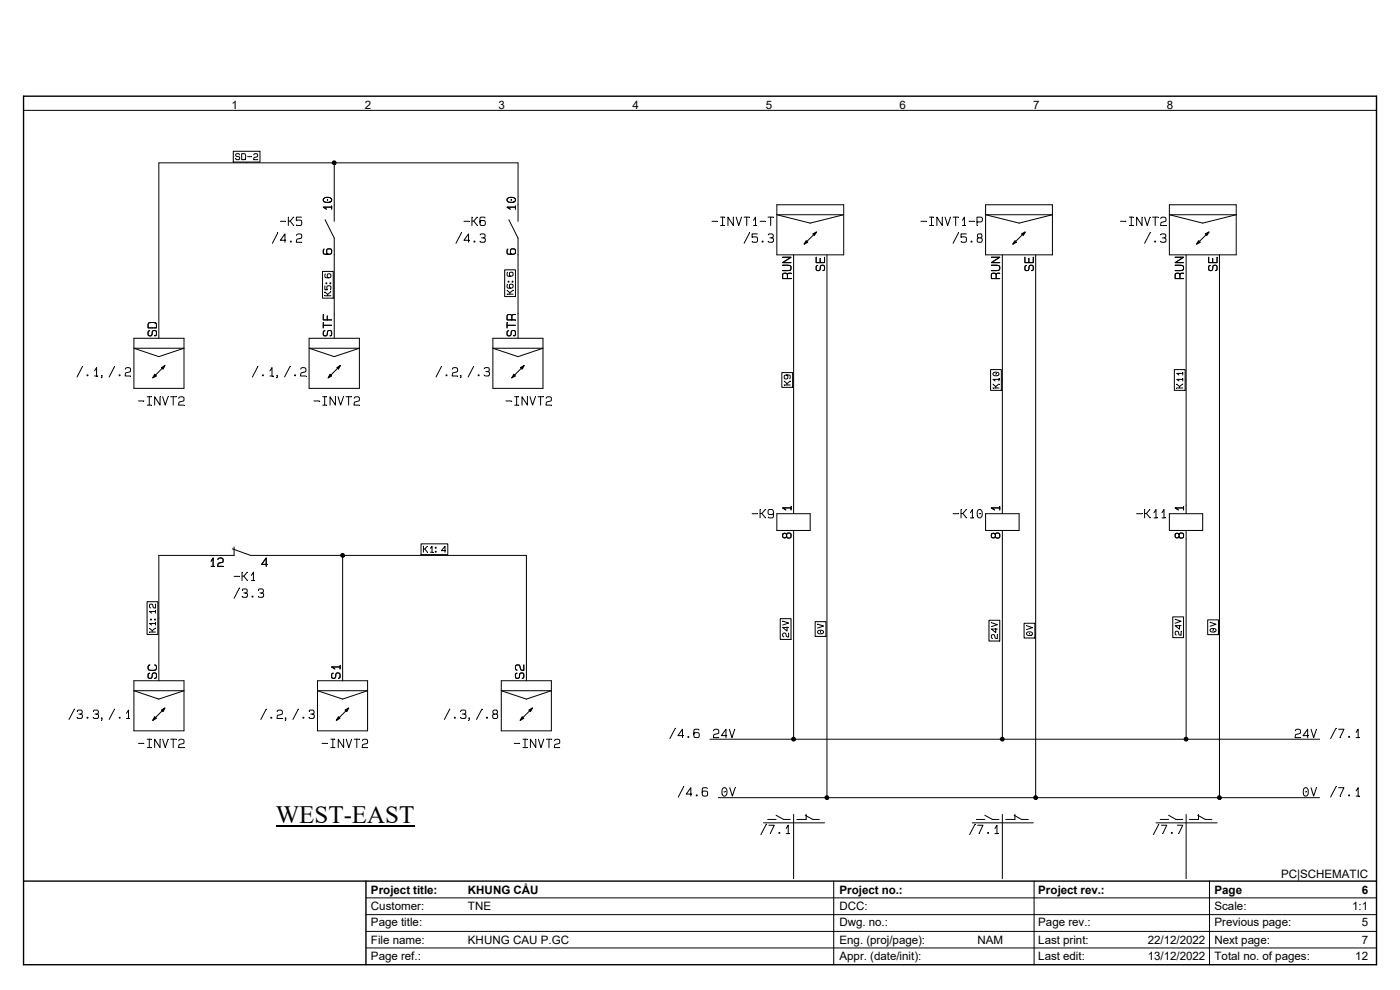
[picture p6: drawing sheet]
<svg xmlns="http://www.w3.org/2000/svg" width="297mm" height="210mm" viewBox="0 0 297 210" stroke-linecap="round" stroke-linejoin="round" font-family="sans-serif">
<path d="M5 20.4h287v184.2h-287zM5 186.9h287M77.6 186.9v17.7" fill="none" stroke="#000" stroke-width=".3"/>
<g fill="none" stroke="#000" stroke-width=".21">
<path d="M5.2 23.4h286.8M49.5 32.1h5.7v2.3h-5.7zM50.8 32.9l-.2-.3h-.4l-.2 .3 .1 .2 .7 .2v.5l-.6 .1-.2-.3M51.3 32.6h.5a.8 .8 0 0 1 0 1.3h-.5zM52.5 33.2h.9M53.8 32.9a.42 .42 0 0 1 .7-.3 .42 .42 0 0 1 0 .7l-.6 .1-.1 .5h.9M70.9 34.5v12.4M58.9 49.4l-1.1 2.2M59.5 46.9h1.1M60.6 51h-1.1l1-1.4v1.8M61.2 46.9h.4l.7 .9M61.2 46.1v1.7"/>
<path d="M62.3 46.1l-.7 .8M62.9 50a.56 .56 0 0 1 .9-.4 .56 .56 0 0 1 0 .9l-.8 .2-.1 .7h1.1M64 46.1h-1.1v.7l.8-.1 .3 .1v.3l-.2 .7-.9-.1M68.4 57.6h2.3v5.6h-2.3zM68.6 42.2a1.18 1.18 0 0 1 1.8 .1v.2a1.11 1.11 0 0 1-1.8 0zM68.7 52.8l-.1 .3 .1 .8a1.79 1.79 0 0 0 1.6-.1v-.8l-.3-.2h-.5l-.2 .8v.2l.3 .1M69 46.6l1.9 3.9v21.3M69 58.1l-.1 .6 .3 .2 .9-.1v-.6h-.6l-.1 .5 .3 .2M69.5 42.3v.2M70.4 43.9h-1.8l.7 .5M70.4 43.7v.7M97.9 49.4l-1.2 2.2"/>
<path d="M98.4 46.9h1.2M99.6 51h-1.2l1-1.4v1.8M100.1 46.9h.4l.8 .9M100.1 46.1v1.7M101.2 46.1l-.7 .8M101.9 49.8l.2-.2 .8 .2v.5l-.7 .2M102.6 50.5l.3 .1v.6l-.7 .2-.4-.2M102.9 46.2l-.3-.1-.7 .1a1.79 1.79 0 0 0 .1 1.6h.8l.2-.7-.4-.3h-.7l-.1 .3M107.1 57.2h2.2v5.7h-2.2zM107.6 42.2a1.18 1.18 0 0 1 1.7 .1v.2a1.11 1.11 0 0 1-1.7 0zM107.7 57.8l-.1 .5 .3 .3 .9-.1v-.7h-.7v.5l.2 .3M107.7 52.8l-.1 .3 .1 .8a1.79 1.79 0 0 0 1.6-.1v-.8l-.3-.2h-.5l-.2 .8v.2l.3 .1"/>
<path d="M107.9 46.6l2 3.9v21.3M108.5 42.3v.2M109.3 43.9h-1.7l.6 .5M109.3 43.7v.7M109.9 46.9v-12.4h-76.2v37.3M151 46.9h1.2M152.9 47.8h.8M152.9 46.1h.8M153.3 46.1v1.7M155.6 46.1v1.7l-1.2-1.7v1.7M156.2 46.1l.5 1.7 .6-1.7M157.9 46.1h1.1"/>
<path d="M158.4 46.1v1.7M159 49.4l-1.1 2.2M159.9 46.7l.4-.6v1.7M159.9 47.8h.6M160.7 49.6h-1.1v.8l.8-.2 .3 .2v.2l-.2 .8-.9-.1M161.2 46.9h1.2M162.9 46.1h1.2M163 49.8l.2-.2 .8 .2v.5l-.7 .2M163.5 46.1v1.7M163.7 50.5l.3 .1v.6l-.7 .2-.4-.2M164.8 43.4h14.2v10.7h-14.2zM164.8 45.6h14.2l-7.1 1.7z"/>
<path d="M166 56.3h1.5l.3 .4-.2 .6-1.6 .1M166 54.6h1.8l-1.8 1.1h1.8M167 59.1v-.8l-.1-.3h-.7l-.2 .3v.8h1.8M167.8 58h-.6l-.2 .3M168.4 54.1v54.9M173.1 54.6v1.1h1.8v-1.1M173.1 49.3l-2.5 2.4M173.5 56.3l-.3 .2-.1 .6 .2 .3h.4l.3-.3 .1-.7 .3-.1a.4 .4 0 0 1 .5 .3v.7l-.3 .1M174 54.8v.9M175.4 54.1v115.1M195.4 46.9h1.1M197.2 47.8h.8"/>
<path d="M197.2 46.1h.8M197.6 46.1v1.7M199.9 46.1v1.7l-1.1-1.7v1.7M200.5 46.1l.5 1.7 .6-1.7M202.2 46.1h1.1M202.7 46.1v1.7M203.3 49.4l-1.1 2.2M204.2 46.7l.4-.6v1.7M204.2 47.8h.7M205 49.6h-1.1v.8l.8-.2 .3 .2v.2l-.1 .8-1-.1M205.6 46.9h1.1M207.3 47.1h.8l.3-.2v-.7l-.3-.1h-.8v1.7"/>
<path d="M207.6 50.5h-.2l-.1 .3v.4l.3 .2h.5l.2-.2v-.6l-.3-.1M209.1 43.4h14.2v10.7h-14.2zM209.1 45.6h14.2l-7.1 1.7zM210.3 56.3h1.5l.3 .4-.2 .6-1.6 .1M210.3 54.6h1.8l-1.8 1.1h1.8M211.3 59.1v-.8l-.1-.3h-.7l-.2 .3v.8h1.8M212.1 58h-.6l-.2 .3M212.6 54.1v54.9M217.4 54.6v1.1h1.8v-1.1M217.4 49.3l-2.5 2.4M217.8 56.3l-.3 .2-.1 .6 .2 .3h.3l.4-.3 .1-.7 .3-.1a.4 .4 0 0 1 .5 .3v.7l-.3 .1M218.3 54.8v.9"/>
<path d="M219.7 54.1v115.1M237.7 46.9h1.1M239.6 47.8h.8M239.6 46.1h.8M240 46.1v1.7M242.3 46.1v1.7l-1.2-1.7v1.7M242.8 46.1l.6 1.7 .6-1.7M244 49.4l-1.2 2.2M244.5 46.1h1.2M245.1 46.1v1.7M246.3 46.4a.56 .56 0 0 1 .8-.3 .56 .56 0 0 1 0 .9l-.7 .2-.2 .6h1.2M246.3 49.8l.2-.2 .8 .2v.5l-.7 .2"/>
<path d="M247 50.5l.3 .1v.6l-.7 .2-.4-.2M248.1 43.4h14.2v10.7h-14.2zM248.1 45.6h14.2l-7.2 1.7zM249.3 56.3h1.4l.4 .4-.2 .6-1.6 .1M249.3 54.6h1.8l-1.8 1.1h1.8M250.3 59.1v-.8l-.2-.3h-.6l-.2 .3v.8h1.8M251.1 58h-.6l-.2 .3M251.6 54.1v54.9M256.4 54.6v1.1h1.8v-1.1M256.4 49.3l-2.5 2.4M256.8 56.3l-.3 .2-.1 .6 .2 .3h.3l.4-.3v-.7l.3-.1a.4 .4 0 0 1 .6 .3l-.1 .7-.2 .1M257.3 54.8v.9"/>
<path d="M258.7 54.1v115.1M17.5 77.8l-1.2 2.2M20.1 78.7l.4-.7v1.8M20.1 79.8h.6M21.6 79.7l-.1 .4M24.3 77.8l-1.1 2.2M26.6 78.3a.56 .56 0 0 1 .8-.3 .56 .56 0 0 1 .1 .9l-.8 .2-.2 .7h1.2M28.4 71.8h10.6v10.6h-10.6zM28.4 73.9h10.6l-5.3 1.7zM31.6 68.5h1.4l.2 .3v.8h-1.8v-.8zM31.7 70.1l-.2 .2-.1 .7 .2 .2h.3l.4-.2v-.7l.3-.2a.4 .4 0 0 1 .6 .3l-.1 .7-.2 .1M34.9 77.6l-2.4 2.5"/>
<path d="M54.7 77.8l-1.1 2.2M57.3 78.7l.4-.7v1.8M57.3 79.8h.7M58.8 79.7l-.1 .4M61.5 77.8l-1.1 2.2M63.8 78.3a.56 .56 0 0 1 .9-.3 .56 .56 0 0 1 0 .9l-.8 .2-.1 .7h1.1M65.6 71.8h10.6v10.6h-10.6zM65.6 73.9h10.6l-5.3 1.7zM68.6 66.7v1.2h1.8M68.6 68.4v1.2M68.6 69h1.8M68.9 70.1l-.3 .2v.7l.1 .2h.4l.3-.2 .1-.7 .3-.2a.4 .4 0 0 1 .6 .3l-.1 .7-.3 .1"/>
<path d="M68.9 60.7v.8h.6l-.2-.6 .3-.3 .5 .1v.8M68.9 62.7h1.3M68.9 61.9l.6 .5M69.4 67v.9M70.2 61.9l-.7 .5v.3M72.1 77.6l-2.4 2.5M93.6 77.8l-1.1 2.2M96 78.3a.56 .56 0 0 1 .8-.3 .56 .56 0 0 1 .1 .9l-.8 .2-.2 .7h1.2M97.8 79.7l-.1 .4M100.5 77.8l-1.2 2.2M102.7 78.2l.3-.2 .8 .1v.6l-.7 .1M103.5 78.8l.3 .2v.6l-.7 .2-.4-.3"/>
<path d="M104.6 71.8h10.6v10.6h-10.6zM104.6 73.9h10.6l-5.3 1.7zM107.6 69h1.7M107.6 68.4v1.2M107.6 62.4h1.2M107.6 61.6l.6 .5M107.7 60.3l-.1 .6 .3 .2 .9-.1v-.6h-.7v.5l.2 .2M107.9 70.1l-.3 .2v.7l.1 .2h.4l.3-.2 .1-.7 .3-.2a.4 .4 0 0 1 .5 .3v.7l-.3 .1M108.6 67.9v-.9l-.2-.2h-.7l-.1 .2v.9h1.7M108.8 61.6l-.6 .5v.3M109.3 66.7l-.5 .1-.2 .2M111.1 77.6l-2.5 2.5"/>
<path d="M165.9 79h2.2v3.2h-2.2zM166.9 79.5l.2 .1v.7l-.2 .1-.5-.1v-.6l.9-.2 .3 .1-.1 .7M210.1 78.4h2.3v4.4h-2.3zM210.7 79.2a.64 .64 0 0 1 .7-.3 .64 .64 0 0 1 .5 .6 .72 .72 0 0 1-1.2-.3zM211.3 79.2v.2M249.1 78.4h2.3v4.4h-2.3zM250.9 79.2h-1.3l.5 .3M250.9 79v.5M29.4 85h1.1M31.2 85.9h.9M31.2 84.2h.9M31.7 84.2v1.7"/>
<path d="M34 84.2v1.7l-1.2-1.7v1.7M34.5 84.2l.6 1.7 .5-1.7M36.2 84.2h1.1M36.7 84.2v1.7M37.9 84.5a.56 .56 0 0 1 .9-.3 .56 .56 0 0 1 0 .9l-.7 .2-.2 .6h1.1M66.6 85h1.1M68.5 85.9h.8M68.5 84.2h.8M68.9 84.2v1.7M71.2 84.2v1.7l-1.2-1.7v1.7M71.7 84.2l.6 1.7 .6-1.7M73.4 84.2h1.1"/>
<path d="M74 84.2v1.7M75.1 84.5a.56 .56 0 0 1 .9-.3 .56 .56 0 0 1 0 .9l-.7 .2-.2 .6h1.1M107.3 85h1.2M109.2 85.9h.8M109.2 84.2h.8M109.6 84.2v1.7M111.9 84.2v1.7l-1.2-1.7v1.7M112.4 84.2l.6 1.7 .6-1.7M114.1 84.2h1.2M114.7 84.2v1.7M115.9 84.5a.56 .56 0 0 1 .8-.3 .56 .56 0 0 1 .1 .9l-.8 .2-.2 .6h1.2M166.4 81.7h1.2"/>
<path d="M166.4 80.9l.6 .5M167.6 80.8l-.6 .6v.3M210.7 82.3h1.2M210.7 81.5l.5 .5M211.9 81.4l-.7 .6v.3M211.9 80.5h-1.2l.4 .3M211.9 80.3v.5M249.6 82.3h1.3M249.6 81.5l.6 .5M250.9 81.4l-.7 .6v.3M250.9 80.5h-1.3l.5 .3M250.9 80.3v.5"/>
<path d="M44.8 119l.4-.6v1.7M46.2 118.7a.56 .56 0 0 1 .9-.3 .56 .56 0 0 1 0 .9l-.7 .2-.2 .6h1.1M49.3 116.4l3.9 1.4h58.5v26.6M49.7 116v1.8h-16v26.6M56.6 119.7h-1.1l1-1.3v1.7M72.7 117.8v26.6M89.3 115.4h5.7v2.2h-5.7zM89.8 116.5h.3l.6 .6M89.8 115.9v1.2M90.6 115.9l-.5 .6M91.3 116.3l.4-.4v1.2M91.3 117.1h.6"/>
<path d="M94.5 116.8h-.9l.8-.9v1.2M159.6 109h1.1M161.2 108.9h.4l.8 1M161.2 108.1v1.8M162.3 108.1l-.7 .8M164.1 108.8l-.4 .3-.7-.1 .1-.9h.8a1.64 1.64 0 0 1 .1 1.6l-.3 .2-.7-.2M164.8 109h7.1v3.5h-7.1zM166.9 113.4l.1-.3h.6l.2 .3v.4l-.2 .3h-.4l-.3-.1v-.2M167.8 107.7h-1.8l.7 .5M167.8 107.5v.7M168.4 112.5v44.3M202.2 109h1.1"/>
<path d="M203.9 108.9h.4l.7 1M203.9 108.1v1.8M205 108.1l-.7 .8M205.9 108.8l.4-.7v1.8M205.9 109.9h.6M207.4 108.3l.3-.2a.91 .91 0 0 1 .7 .6 .91 .91 0 0 1-.2 .9l-.3 .3-.3-.1a1.4 1.4 0 0 1-.2-1.5zM207.7 109h.2M209.1 109h7.1v3.5h-7.1zM211.2 113.4l.1-.3h.6l.2 .3v.4l-.2 .3h-.4l-.3-.1v-.2M212.1 107.7h-1.8l.7 .5M212.1 107.5v.7M212.6 112.5v44.3"/>
<path d="M241.1 109h1.2M242.8 108.9h.4l.8 1M242.8 108.1v1.8M243.9 108.1l-.7 .8M244.8 108.8l.4-.7v1.8M244.8 109.9h.7M246.5 108.8l.4-.7v1.8M246.5 109.9h.7M248.1 109h7v3.5h-7zM250.1 113.4l.2-.3h.6l.2 .3v.4l-.2 .3h-.4l-.3-.1-.1-.2M251.1 107.7h-1.8l.7 .5M251.1 107.5v.7"/>
<path d="M251.6 112.5v44.3M31.2 127.6h2.3v7h-2.3zM31.7 134.1h1.3M31.7 133.3l.6 .5M33 133.2l-.7 .6v.3M33 132.2h-1.3l.5 .4M33 129.7h-1.3l.5 .3M33 128.1v.9l-.5-.1-.1-.6a.42 .42 0 0 0-.7 0 .42 .42 0 0 0 .3 .6M33 129.5v.5M33 132v.6M44.8 120.1h.7M49.7 122.3h1.1"/>
<path d="M50.8 124.7l-1.1 2.2M51.4 122.2h.3l.8 .9M51.4 121.4v1.7M51.4 125.1l.2-.2 .8 .2v.5l-.7 .2M52.1 125.8l.4 .1v.6l-.8 .2-.3-.2M52.5 121.4l-.8 .8M53.3 122l.5-.6v1.7M53.3 123.1h.7M54.8 125.1l.3-.2 .7 .2v.5l-.6 .2M55.5 125.8l.4 .1v.6l-.7 .2-.4-.2M165.5 131.2h2.3v4.4h-2.3zM166 131.7l1.3 .5-1.3 .4"/>
<path d="M167 133v.9l-1-.8h1.3M167.3 134.3v.8l-.5-.1-.1-.6a.42 .42 0 0 0-.7 .1 .42 .42 0 0 0 .3 .6M172.9 131.9h2.3v3.1h-2.3zM173.4 132.4l1.3 .4-1.3 .4M173.5 133.9a.64 .64 0 0 1 .7-.3 .64 .64 0 0 1 .5 .6 .72 .72 0 0 1-1.3-.2zM174.1 134v.2M209.8 131.6h2.3v4.4h-2.3zM210.3 132.1l1.3 .4-1.3 .4M211.2 133.3v.9l-.9-.8h1.3M211.6 134.6v.9l-.5-.2-.1-.6a.42 .42 0 0 0-.7 .1 .42 .42 0 0 0 .3 .6M217.3 132.2h2.2v3.1h-2.2zM217.8 132.7l1.2 .4-1.2 .5"/>
<path d="M217.8 134.2a.64 .64 0 0 1 .7-.2 .64 .64 0 0 1 .5 .6 .72 .72 0 0 1-1.2-.3zM218.4 134.3v.2M248.8 130.9h2.3v4.4h-2.3zM249.3 131.4l1.3 .4-1.3 .4M250.2 132.6v.9l-.9-.8h1.3M250.6 133.9v.8l-.5-.1-.1-.6a.42 .42 0 0 0-.7 .1 .42 .42 0 0 0 .3 .6M256.2 131.5h2.3v3.1h-2.3zM256.7 132l1.3 .4-1.3 .4M256.8 133.5a.64 .64 0 0 1 .7-.3 .64 .64 0 0 1 .4 .7 .72 .72 0 0 1-1.2-.3zM257.3 133.6v.2M15.8 150.4l-1.2 2.2M16.4 150.8l.2-.2 .8 .2v.5l-.7 .2"/>
<path d="M17.1 151.5l.3 .1v.6l-.7 .2-.4-.2M19.8 150.8l.3-.2 .7 .2v.5l-.6 .2M20.5 151.5l.4 .1v.6l-.7 .2-.4-.2M21.6 152.4l-.1 .4M24.3 150.4l-1.1 2.2M26.8 151.3l.5-.7v1.8M26.8 152.4h.7M28.4 144.4h10.6v10.6h-10.6zM28.4 146.5h10.6l-5.3 1.8zM29.4 157.7h1.1M31.2 156.8h.9M31.2 158.6h.9"/>
<path d="M31.7 156.8v1.8M31.7 142.8l-.2 .2-.1 .6 .2 .2 .3 .1 .4-.3v-.7l.3-.2a.4 .4 0 0 1 .6 .4l-.1 .7-.2 .1M31.8 141.1a.59 .59 0 0 0-.4 .7 .59 .59 0 0 0 .7 .4h.4a.59 .59 0 0 0 .7-.4 .59 .59 0 0 0-.4-.7M34 156.8v1.8l-1.2-1.8v1.8M34.5 156.8l.6 1.8 .5-1.8M34.9 150.2l-2.4 2.5M36.2 156.8h1.1M36.7 156.8v1.8M37.9 157.1a.56 .56 0 0 1 .9-.3 .56 .56 0 0 1 0 .9l-.7 .2-.2 .7h1.1M56.5 150.4l-1.2 2.2M58.8 151a.56 .56 0 0 1 .9-.4 .56 .56 0 0 1 0 1l-.8 .1-.1 .7h1.1M60.6 152.4l-.1 .4"/>
<path d="M63.3 150.4l-1.2 2.2M65.6 150.8l.2-.2 .8 .2v.5l-.7 .2M66.3 151.5l.3 .1v.6l-.7 .2-.4-.2M67.4 144.4h10.6v10.6h-10.6zM67.4 146.5h10.6l-5.3 1.8zM68.3 157.7h1.2M70.2 156.8h.8M70.2 158.6h.8M70.6 156.8v1.8M70.7 142.8l-.3 .2v.6l.1 .2 .4 .1 .3-.3 .1-.7 .3-.2a.4 .4 0 0 1 .5 .4v.7l-.3 .1M72.1 141.5h-1.7l.6 .4M72.1 141.2v.7"/>
<path d="M72.9 156.8v1.8l-1.1-1.8v1.8M73.4 156.8l.6 1.8 .6-1.8M73.9 150.2l-2.4 2.5M75.1 156.8h1.2M75.7 156.8v1.8M76.9 157.1a.56 .56 0 0 1 .8-.3 .56 .56 0 0 1 .1 .9l-.8 .2-.2 .7h1.2M95.4 150.4l-1.1 2.2M97.7 150.8l.3-.2 .8 .2v.5l-.7 .2M98.5 151.5l.3 .1v.6l-.7 .2-.4-.2M99.6 152.4l-.2 .4M102.2 150.4l-1.1 2.2M104.9 151.5h-.3l-.1 .3 .1 .4 .2 .2h.5l.2-.2v-.6l-.3-.1"/>
<path d="M106.3 144.4h10.7v10.6h-10.7zM106.3 146.5h10.7l-5.3 1.8zM109.1 157.7h1.1M109.7 142.8l-.3 .2-.1 .6 .2 .2 .4 .1 .3-.3 .1-.7 .3-.2a.4 .4 0 0 1 .5 .4v.7l-.3 .1M111 156.8h.8M111 158.6h.8M111.1 141.1v1.1l-.7-.2-.2-.9a.61 .61 0 0 0-.8 .2 .61 .61 0 0 0 .1 .8l.2 .1M111.4 156.8v1.8M112.9 150.2l-2.5 2.5M113.7 156.8v1.8l-1.2-1.8v1.8M114.2 156.8l.6 1.8 .6-1.8M115.9 156.8h1.2"/>
<path d="M116.5 156.8v1.8M117.6 157.1a.56 .56 0 0 1 .9-.3 .56 .56 0 0 1 0 .9l-.7 .2-.2 .7h1.1M143.3 154.5l-1.2 2.2M144.9 156h-1.1l1-1.3v1.8M148.3 154.9l-.3-.2-.8 .2a1.79 1.79 0 0 0 .2 1.5h.8l.1-.3v-.5l-.8-.2h-.2l-.1 .3M150.6 156.8h129.4M151.4 155a.56 .56 0 0 1 .8-.3 .56 .56 0 0 1 .1 .9l-.8 .2-.2 .7h1.2M154.2 156h-1.2l1-1.3v1.8M154.7 154.7l.6 1.8 .6-1.8M274.8 155a.56 .56 0 0 1 .8-.3 .56 .56 0 0 1 .1 .9l-.8 .2-.2 .7h1.2M277.6 156h-1.2l1-1.3v1.8M278.1 154.7l.6 1.8 .6-1.8"/>
<path d="M283.4 154.5l-1.1 2.2M284 154.7h1.1l-.8 1.8M287.7 155.4l.4-.7v1.8M287.7 156.5h.7M145 166.9l-1.1 2.2M146.7 168.4h-1.1l1-1.3v1.8M150.1 167.3l-.3-.2-.8 .2a1.79 1.79 0 0 0 .1 1.5h.8l.2-.3v-.5l-.8-.2-.2 .1-.1 .2M152.4 169.2h127.6M153.3 167.3l.3-.2a.91 .91 0 0 1 .7 .6 .91 .91 0 0 1-.2 1l-.3 .2-.3-.1a1.4 1.4 0 0 1-.2-1.5zM153.6 168h.2M154.8 167.1l.6 1.8 .6-1.8M162 174.5h12.9"/>
<path d="M162.6 174.8l-1.2 2.2M162.9 173.8h1.7M163.1 175h1.2l-.9 1.8M164.6 172.9l1.6 .9h1.4M166.8 175.7l.4-.7v1.8M166.8 176.8h.7M168.4 172.8v13.6M170.8 172.9l1.6 .9h1.4M171 172.8v1h-2M206.2 174.5h13M206.8 174.8l-1.1 2.2M207.1 173.8h1.8"/>
<path d="M207.4 175h1.1l-.8 1.8M208.9 172.9l1.6 .9h1.4M211.1 175.7l.4-.7v1.8M211.1 176.8h.7M212.6 172.8v13.6M215.1 172.9l1.6 .9h1.4M215.3 172.8v1h-1.9M245.2 174.5h13M245.8 174.8l-1.1 2.2M246.1 173.8h1.8M246.4 175h1.1l-.8 1.8M247.9 172.9l1.6 .9h1.4"/>
<path d="M249.8 175h1.1l-.8 1.8M251.6 172.8v13.6M254.1 172.9l1.6 .9h1.4M254.3 172.8v1h-2M276.6 167.3l.3-.2a.91 .91 0 0 1 .7 .6 .91 .91 0 0 1-.2 1l-.3 .2-.3-.1a1.4 1.4 0 0 1-.2-1.5zM276.9 168h.2M278.1 167.1l.6 1.8 .6-1.8M283.4 166.9l-1.1 2.2M284 167.1h1.1l-.8 1.8M287.7 167.8l.4-.7v1.8M287.7 168.9h.7M77.6 194h214.2"/>
<path d="M77.6 197.6h214.2M77.6 190.5h214.4M176.9 186.9v17.7M219.4 186.9v17.7M256.6 186.9v17.7M77.6 201.1h214.2"/>
<circle cx="61.7" cy="51.2" r=".11"/>
<circle cx="100.6" cy="51.2" r=".11"/>
<circle cx="107.9" cy="59.8" r=".11"/>
<circle cx="108.7" cy="59.8" r=".11"/>
<circle cx="161.8" cy="51.2" r=".11"/>
<circle cx="206.1" cy="51.2" r=".11"/>
<circle cx="207.8" cy="50" r=".49"/>
<circle cx="245" cy="51.2" r=".11"/>
<circle cx="18.6" cy="79.6" r=".11"/>
<circle cx="21.6" cy="79.7" r=".06"/>
<circle cx="25.4" cy="79.6" r=".11"/>
<circle cx="55.8" cy="79.6" r=".11"/>
<circle cx="58.8" cy="79.7" r=".06"/>
<circle cx="62.6" cy="79.6" r=".11"/>
<circle cx="69.2" cy="60.1" r=".11"/>
<circle cx="70.1" cy="60.1" r=".11"/>
<circle cx="94.7" cy="79.6" r=".11"/>
<circle cx="97.7" cy="79.7" r=".06"/>
<circle cx="101.5" cy="79.6" r=".11"/>
<circle cx="92.4" cy="116.2" r=".11"/>
<circle cx="92.4" cy="117" r=".11"/>
<circle cx="166.4" cy="113.6" r=".49"/>
<circle cx="210.7" cy="113.6" r=".49"/>
<circle cx="249.7" cy="113.6" r=".49"/>
<circle cx="32" cy="131.4" r=".11"/>
<circle cx="32.9" cy="131.4" r=".11"/>
<circle cx="53.6" cy="126.6" r=".11"/>
<circle cx="18.6" cy="152.3" r=".11"/>
<circle cx="21.6" cy="152.3" r=".06"/>
<circle cx="25.4" cy="152.3" r=".11"/>
<circle cx="57.6" cy="152.3" r=".11"/>
<circle cx="60.6" cy="152.3" r=".06"/>
<circle cx="64.4" cy="152.3" r=".11"/>
<circle cx="96.5" cy="152.3" r=".11"/>
<circle cx="99.5" cy="152.3" r=".06"/>
<circle cx="103.3" cy="152.3" r=".11"/>
<circle cx="105" cy="151" r=".49"/>
<circle cx="146" cy="156.3" r=".11"/>
<circle cx="286.2" cy="156.3" r=".11"/>
<circle cx="147.8" cy="168.7" r=".11"/>
<circle cx="165.3" cy="176.7" r=".11"/>
<circle cx="209.6" cy="176.7" r=".11"/>
<circle cx="248.6" cy="176.7" r=".11"/>
<circle cx="286.2" cy="168.7" r=".11"/>
</g>
<g fill="none" stroke="#000" stroke-width=".55">
<circle cx="70.9" cy="34.5" r=".23"/>
<circle cx="72.7" cy="117.8" r=".23"/>
<circle cx="168.3" cy="156.8" r=".23"/>
<circle cx="212.6" cy="156.8" r=".23"/>
<circle cx="251.6" cy="156.8" r=".23"/>
<circle cx="175.4" cy="169.2" r=".23"/>
<circle cx="219.7" cy="169.2" r=".23"/>
<circle cx="258.7" cy="169.2" r=".23"/>
</g>
<g fill="#000" stroke="#000" stroke-width=".21">
<path d="M171 51.1l.4 .3-.8 .4zM172.4 49.6l.8-.4-.4 .8zM215.3 51.1l.3 .3-.8 .4zM216.7 49.6l.8-.4-.4 .8zM254.3 51.1l.3 .3-.8 .4zM255.7 49.6l.8-.4-.5 .8zM34.2 78l.8-.5-.4 .8zM71.5 78l.7-.5-.4 .8zM110.4 78l.8-.5-.4 .8zM32.8 79.4l.4 .4-.8 .4zM70 79.4l.4 .4-.8 .4zM109 79.4l.3 .4-.8 .4z"/>
<path d="M32.8 152l.4 .4-.8 .4zM34.2 150.6l.8-.4-.4 .8zM71.8 152l.3 .4-.8 .4zM73.2 150.6l.8-.4-.4 .8zM110.8 152l.3 .4-.8 .4zM112.2 150.6l.8-.4-.5 .8z"/>
</g>
<path d="M58.5 175.3h29.4" fill="none" stroke="#000" stroke-width=".25"/>
<text font-size="5.3" x="58.5" y="174.5">WEST-EAST</text>
<g font-size="2.5">
<text x="49.1" y="23">1</text>
<text x="77.4" y="23">2</text>
<text x="105.8" y="23">3</text>
<text x="134.2" y="23">4</text>
<text x="162.5" y="23">5</text>
<text x="190.8" y="23">6</text>
<text x="219.2" y="23">7</text>
<text x="247.5" y="23">8</text>
<text x="78.7" y="189.6">Project title:</text>
<text x="99.3" y="189.6">KHUNG CẨU</text>
<text x="178.1" y="189.6">Project no.:</text>
<text x="220.3" y="189.6">Project rev.:</text>
<text x="257.6" y="189.6">Page</text>
<text x="271.8" y="186.2">PC|SCHEMATIC</text>
<text x="288.9" y="189.6">6</text>
<text x="78.7" y="193.1">Customer:</text>
<text x="78.7" y="196.5">Page title:</text>
<text x="99.3" y="193.1">TNE</text>
<text x="178.1" y="196.5">Dwg. no.:</text>
<text x="178.1" y="193.1">DCC:</text>
<text x="220.3" y="196.5">Page rev.:</text>
<text x="257.6" y="196.5">Previous page:</text>
<text x="257.6" y="193.1">Scale:</text>
<text x="286.8" y="193.1">1:1</text>
<text x="288.9" y="196.5">5</text>
<text x="78.7" y="200.2">File name:</text>
<text x="78.7" y="203.6">Page ref.:</text>
<text x="99.3" y="200.2">KHUNG CAU P.GC</text>
<text x="178.1" y="203.6">Appr. (date/init):</text>
<text x="178.1" y="200.2">Eng. (proj/page):</text>
<text x="207.4" y="200.2">NAM</text>
<text x="220.3" y="200.2">Last print:</text>
<text x="220.3" y="203.6">Last edit:</text>
<text x="243.5" y="203.6">13/12/2022</text>
<text x="243.5" y="200.2">22/12/2022</text>
<text x="257.6" y="200.2">Next page:</text>
<text x="257.6" y="203.6">Total no. of pages:</text>
<text x="287.5" y="203.6">12</text>
<text x="288.9" y="200.2">7</text>
</g>
</svg>
